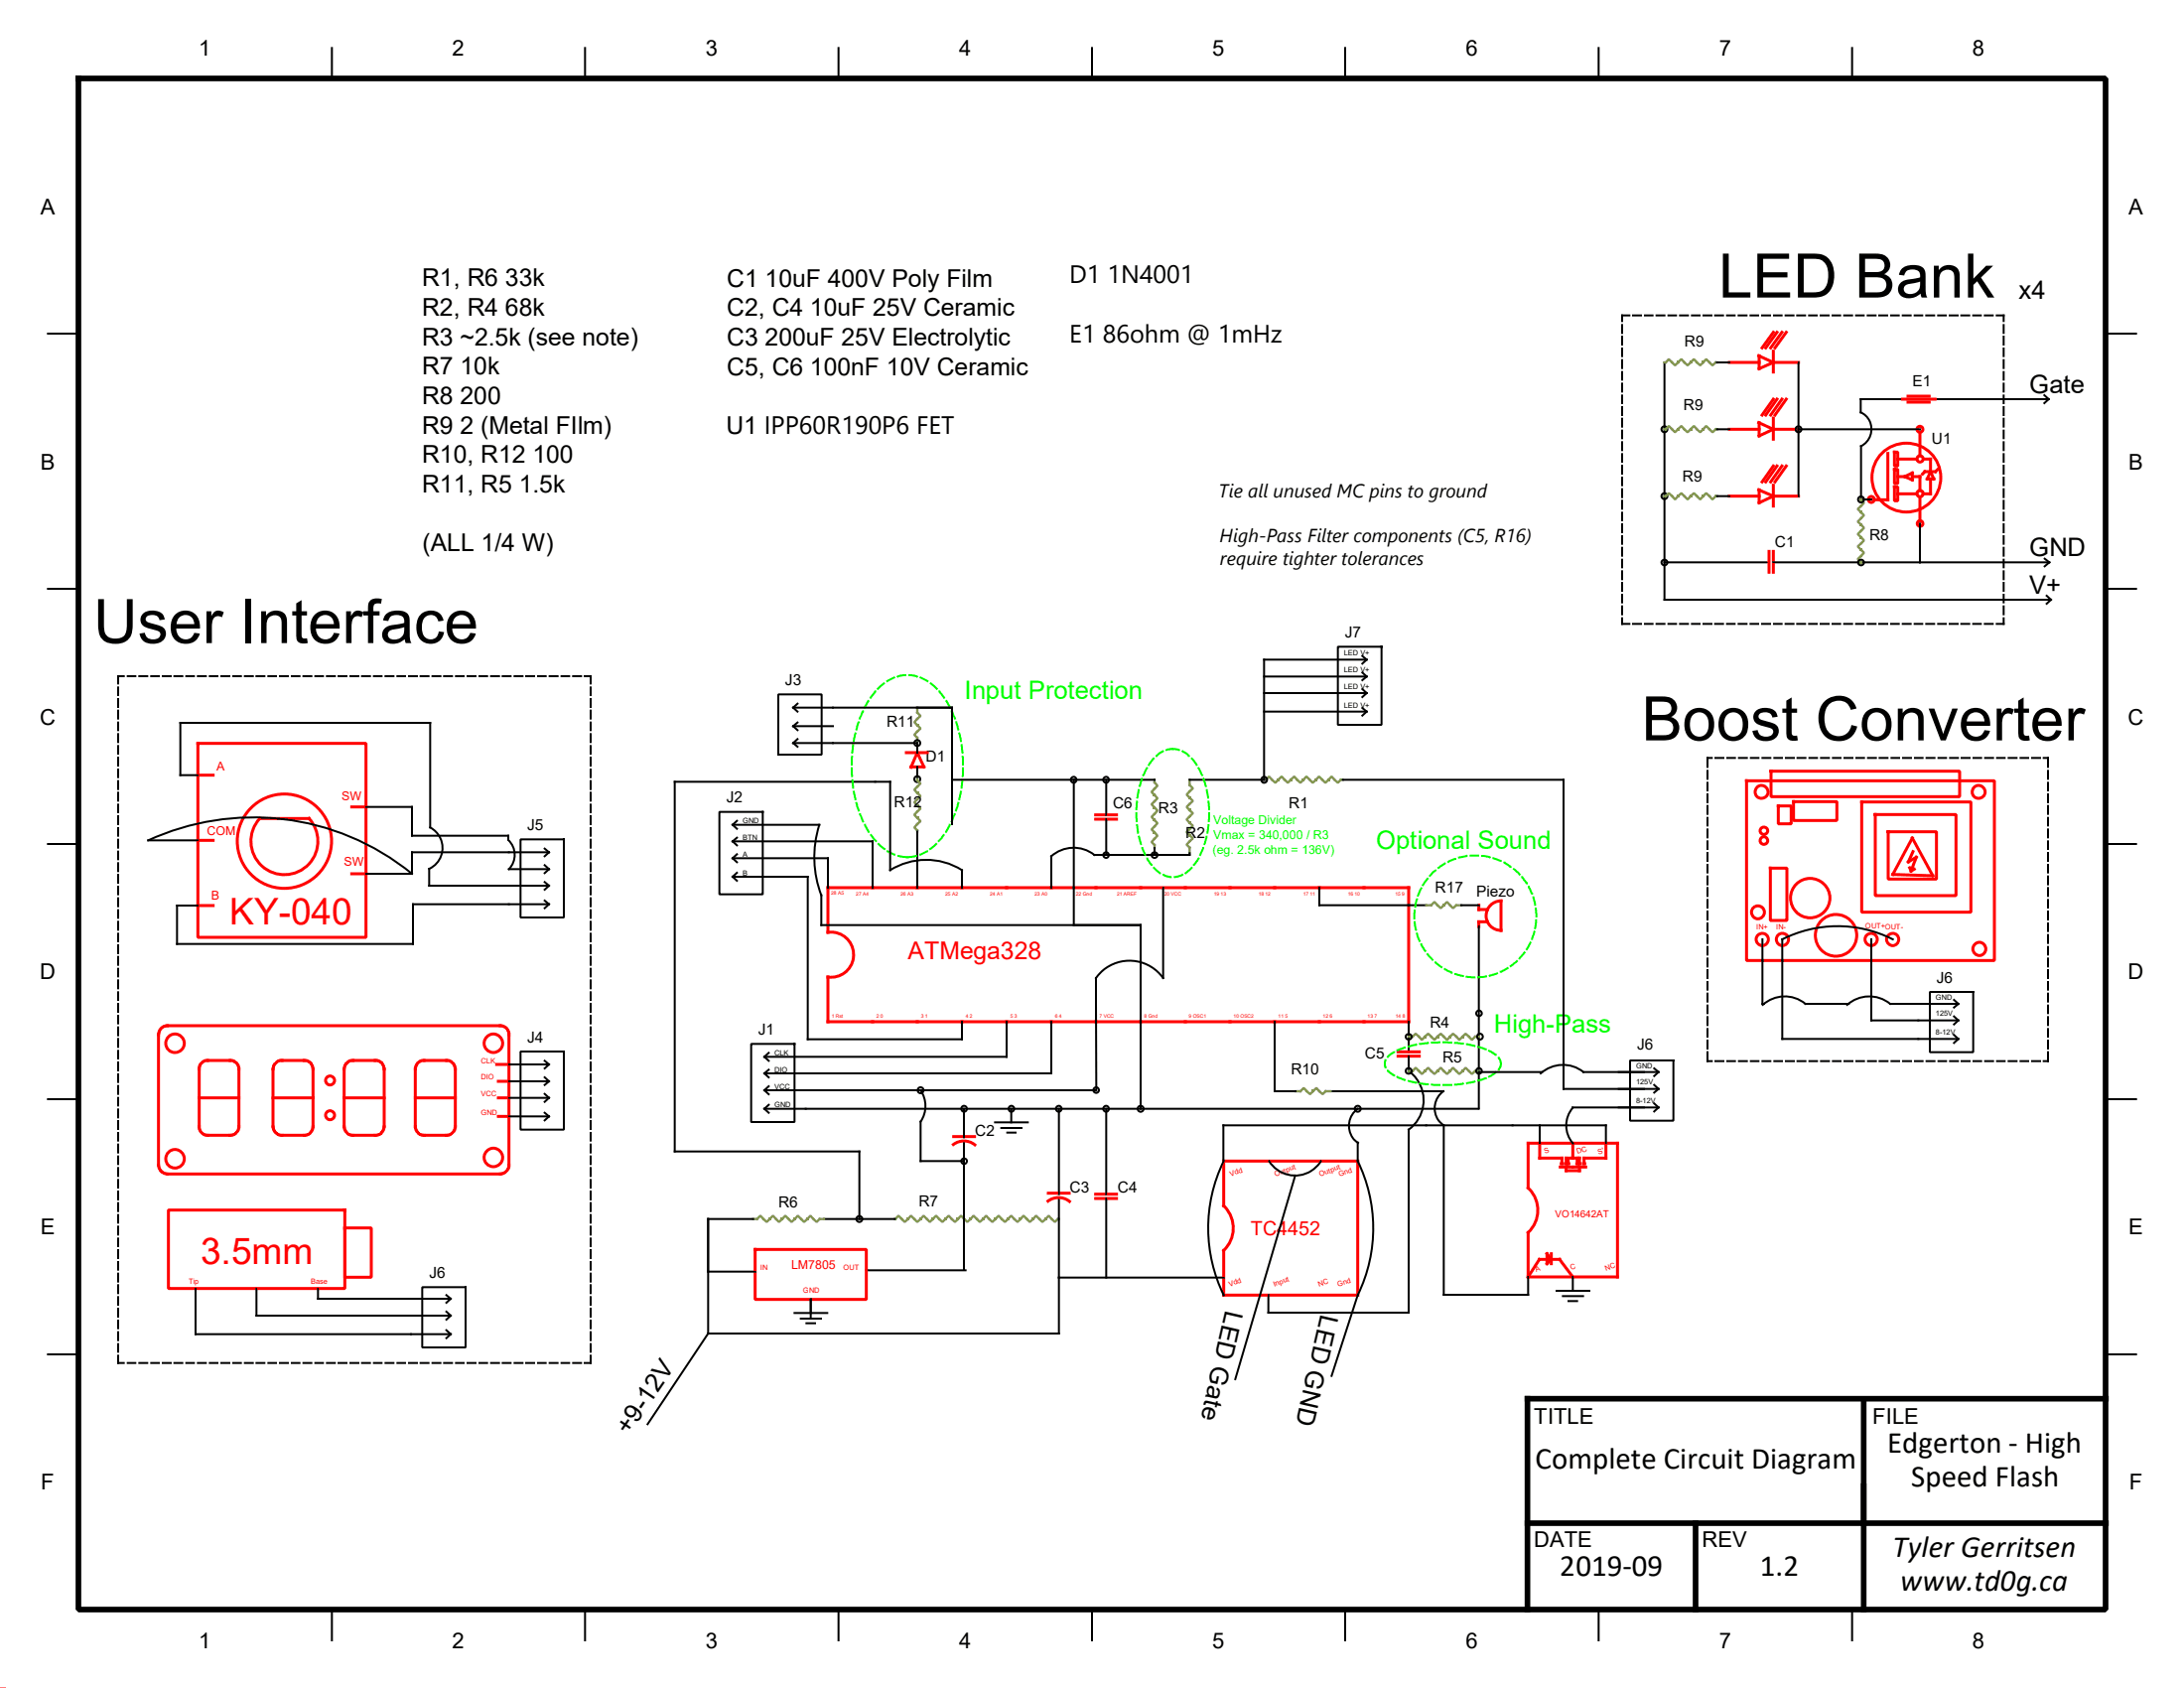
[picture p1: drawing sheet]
<svg xmlns="http://www.w3.org/2000/svg" width="279mm" height="216mm" viewBox="0 0 279 216" stroke-linecap="round" stroke-linejoin="round" font-family="sans-serif">
<g fill="none" stroke="#f00" stroke-width=".38">
<path d="M221.2 54.9h3.8M221.2 46.4h3.8M225 54.1l1.9 .8M225 45.5l1.9 .9M225 45.5v1.7l1.9-.8M225 54.1v1.7l1.9-.9M226.9 44.9v2.7M226.9 53.5v2.7M226.9 59.6l-1.5 2M226.9 54.9h3.2M226.9 51.1l-1.5 2M226.9 46.4h3.2"/>
<path d="M226.9 42.5l-1.5 2M227.3 59.6l-1.4 2M227.3 51.1l-1.4 2M227.3 42.5l-1.4 2M228 59.6l-1.5 2M228 51.1l-1.5 2M228 42.5l-1.5 2M228.5 59.6l-1.4 2M228.5 51.1l-1.4 2M228.5 42.5l-1.4 2M241.5 58v5.9h-1.7M242.4 57.8h.4v1.8h-.4z"/>
<path d="M242.8 58.7h2.4M245.6 55.2v3.1M246 58.7h1v1.6M221.2 63.5h3.8M225 62.7l1.9 .8M225 62.7v1.6l1.9-.8M226.3 70.5v2.7M226.9 62.1v2.6M226.9 70.5v2.7M226.9 63.5h3.2M242.4 60h.4v1.8h-.4zM242.4 62.3h.4v1.8h-.4z"/>
<path d="M242.8 61h.9M242.8 63.2h2.4M243.7 61l.9-.5v.9zM244.6 61h1v1.7M245.6 63.5v3.1M247 61.3v1.9h-1M247 60.3l.4 1h-.9zM247.9 60l-.3 .3h-1.3l-.3 .3M25.3 95.1h21.5v24.8h-21.5zM25.3 99.1h2M25.3 107.5h2M25.3 115.8h2"/>
<path d="M33.2 104.7h6.3a4.3 4.3 0 0 1-.1 6 4.3 4.3 0 0 1-6 0 4.3 4.3 0 0 1-.2-6zM45 103.2h1.8M45 111.8h1.8M105.9 113.5h74.3v17.2h-74.3v-5.7a2.89 2.89 0 0 0 3.3-2.9 2.89 2.89 0 0 0-3.3-2.8zM20.5 131.7l.4-.4 .3-.1h43l.4 .2a.8 .8 0 0 1 .5 .6v17.3l-.2 .3a.87 .87 0 0 1-.6 .5l-43 .1-.3-.1-.5-.4-.2-.6v-16.9zM25.7 136l.6-.4h3.4l.4 .2 .4 .5 .1 .3v7.7l-.3 .5-.4 .3-.2 .1h-3.4l-.4-.2-.4-.5v-8zM35.2 136l.6-.4h3.4l.6 .4 .2 .6v7.6v.3l-.3 .4-.5 .3h-3.4l-.2-.1a1.22 1.22 0 0 1-.6-.7l-.1-7.7 .1-.4zM44.3 136l.6-.4h3.4l.5 .3 .3 .4v.4v7.5l-.2 .6-.4 .3-.2 .1h-3.4l-.5-.3-.3-.4-.1-.3v-7.5zM53.4 136l.6-.4h3.4l.3 .2 .4 .3 .2 .6v7.4l-.1 .3a1.21 1.21 0 0 1-.8 .8h-3.4l-.5-.3-.3-.4-.1-.3v-7.6zM63.5 136.1h1.6M63.8 138.3h1.3M25.5 140.4h5.1"/>
<path d="M34.9 140.4h5.1M44 140.4h5.1M53.1 140.4h5.2M63.8 140.4h1.3M63.8 142.8h1.3M156.5 148.5h17.2v17.2h-17.2v-5.8a4 4 0 0 0 0-5.7z"/>
<circle cx="245.6" cy="54.9" r=".38"/>
<circle cx="245.6" cy="58.7" r=".41"/>
<circle cx="239.4" cy="63.9" r=".38"/>
<circle cx="243.9" cy="61.1" r="4.4"/>
<circle cx="245.6" cy="63.1" r=".41"/>
<circle cx="245.6" cy="67" r=".36"/>
<circle cx="36.4" cy="107.6" r="6"/>
<circle cx="22.4" cy="133.4" r="1.19"/>
<circle cx="42.2" cy="138.2" r=".57"/>
<circle cx="63.1" cy="133.4" r="1.18"/>
<circle cx="22.4" cy="148.2" r="1.19"/>
<circle cx="42.2" cy="142.6" r=".57"/>
<circle cx="63.1" cy="148" r="1.18"/>
</g>
<g fill="none" stroke="#000" stroke-width=".25">
<path d="M207.5 41.6v1M207.5 43.1v1M207.5 44.6v1M207.5 46.1v1M207.5 47.6v1M207.5 49.1v1M207.5 50.6v1M207.5 52.1v1M207.5 53.6v1M207.5 55.1v.9M207.5 56.6v1M207.5 58.1v1"/>
<path d="M207.5 59.6v1M208.4 40.3h-.9v.8M208.9 40.3h1M210.4 40.3h1M211.9 40.3h1M212.9 46.4v30.3h49.5M213.4 40.3h1M214.9 40.3h1M216.5 40.3h.9M217.9 40.3h1M219.4 40.3h1M220.9 40.3h1"/>
<path d="M222.4 40.3h1M223.9 40.3h1M225.4 40.3h1M226.9 40.3h1M228.4 40.3h1M229.9 40.3h1M230.1 46.4v17.1M230.1 54.9h15.5M231.4 40.3h1M232.9 40.3h1M234.4 40.3h1M235.9 40.3h1"/>
<path d="M237.4 40.3h1M238.9 40.3h1M240.4 40.3h1M241.9 40.3h1M243.4 40.3h1M244.9 40.3h1M246.4 40.3h1M247.9 40.3h1M249.4 40.3h1M250.9 40.3h1M252.4 40.3h1M253.9 40.3h1"/>
<path d="M255.4 40.3h.9v.8M256.3 41.6v1M256.3 43.1v1M256.3 44.6v1M256.3 46.1v1M256.3 47.6v1M256.3 49.1v1M256.3 50.6v1M256.3 52.1v1M256.3 53.6v1M256.3 55.1v.9M256.3 56.6v1"/>
<path d="M256.3 58.1v1M256.3 59.6v1M262.1 51.1h-24.1v1.6a2.39 2.39 0 0 1 1.4 2.2 2.39 2.39 0 0 1-1.3 2.2v6.8h1.3M207.5 61.1v1M207.5 62.6v1M207.5 64.1v1M207.5 65.6v.9M207.5 67.1v1M207.5 68.6v1M207.5 70.1v1M207.5 71.6v1M207.5 73.1v1"/>
<path d="M207.5 74.5v1.1M207.5 76.1v.9M207.5 77.6v1M207.5 79.1v.7h.9M208.9 79.8h1M210.4 79.8h1M211.9 79.8h1M212.9 71.9h13.4M213.4 79.8h1M214.9 79.8h1M216.5 79.8h.9M217.9 79.8h1"/>
<path d="M219.4 79.8h1M220.9 79.8h1M222.4 79.8h1M223.9 79.8h1M225.4 79.8h1M226.9 71.9h35.3M226.9 79.8h1M228.4 79.8h1M229.9 79.8h1M231.4 79.8h1M232.9 79.8h1M234.4 79.8h1"/>
<path d="M235.9 79.8h1M237.4 79.8h1M238.9 79.8h1M240.4 79.8h1M241.9 79.8h1M243.4 79.8h1M244.9 79.8h1M245.6 67v4.9M246.4 79.8h1M247.9 79.8h1M249.4 79.8h1M250.9 79.8h1"/>
<path d="M252.4 79.8h1M253.9 79.8h1M256.3 79.1v.7h-.9M256.3 61.1v1M256.3 62.6v1M256.3 64.1v1M256.3 65.6v.9M256.3 67.1v1M256.3 68.6v1M256.3 70.1v1M256.3 71.6v1M256.3 73.1v1"/>
<path d="M256.3 74.5v1.1M256.3 76.1v.9M256.3 77.6v1M55 92.5h-31.9v6.6h2.2M19 107.5h6.3M25.3 115.8h-2.7v4.9M46.8 103.2h5.9M46.8 111.8h5.9M105.1 118.3h40.8v23.5M105.9 109.8v3.7M111.6 107.6v5.9M134.5 109.5v4"/>
<path d="M137.4 113.5v4.8M148.8 113.5v11.6M123.1 130.7v2.2M128.8 130.7v4.5h-31M134.5 130.7v6.6h-36.7M140.2 127.8l.1 11.7M140.2 125.1v5.6M103.1 141.8h86M110.8 162.5h12.7"/>
<circle cx="212.9" cy="54.9" r=".38"/>
<circle cx="230.1" cy="54.9" r=".38"/>
<circle cx="212.9" cy="63.5" r=".38"/>
<circle cx="212.9" cy="71.9" r=".37"/>
</g>
<path d="M161.7 99.7h.3l.3-.4 .9 .8 .3-.4" fill="none" stroke="#83954a" stroke-width=".3"/>
<path d="M163.4 99.6h.3v.3h-.3z" fill-rule="evenodd" fill="#83954a"/>
<path d="M163.5 99.7l.5-.4 .8 .8 .3-.4" fill="none" stroke="#83954a" stroke-width=".3"/>
<path d="M165 99.6h.3v.3h-.3z" fill-rule="evenodd" fill="#83954a"/>
<path d="M165.1 99.7l.5-.4 .8 .8 .4-.4" fill="none" stroke="#83954a" stroke-width=".3"/>
<path d="M166.6 99.6h.3v.3h-.3z" fill-rule="evenodd" fill="#83954a"/>
<path d="M166.8 99.7l.3-.4 .8 .8 .5-.4" fill="none" stroke="#83954a" stroke-width=".3"/>
<path d="M168.2 99.6h.3v.3h-.3z" fill-rule="evenodd" fill="#83954a"/>
<path d="M168.4 99.7l.3-.4 .8 .8 .5-.4" fill="none" stroke="#83954a" stroke-width=".3"/>
<path d="M169.8 99.6h.3v.3h-.3z" fill-rule="evenodd" fill="#83954a"/>
<path d="M170 99.7l.3-.4 .9 .8 .3-.4h.3M147.7 106.5l.4 .4-.8 .8 .4 .4v.4" fill="none" stroke="#83954a" stroke-width=".3"/>
<path d="M147.5 106.3h.3v.3h-.3z" fill-rule="evenodd" fill="#83954a"/>
<path d="M147.7 104.9l.4 .4-.8 .8 .4 .4" fill="none" stroke="#83954a" stroke-width=".3"/>
<path d="M147.5 104.7h.3v.3h-.3z" fill-rule="evenodd" fill="#83954a"/>
<path d="M147.7 103.3l.4 .4-.8 .8 .4 .4" fill="none" stroke="#83954a" stroke-width=".3"/>
<path d="M147.5 103.1h.3v.3h-.3z" fill-rule="evenodd" fill="#83954a"/>
<path d="M147.7 101.7l.4 .4-.8 .8 .4 .4" fill="none" stroke="#83954a" stroke-width=".3"/>
<path d="M147.5 101.6h.3v.3h-.3z" fill-rule="evenodd" fill="#83954a"/>
<path d="M147.7 99.7v.4l.4 .4-.8 .8 .4 .4M152.2 106.8l.4 .4-.8 .8 .4 .4v.7" fill="none" stroke="#83954a" stroke-width=".3"/>
<path d="M147.7 108.5v.8" fill="none" stroke="#000" stroke-width=".25"/>
<path d="M152.1 106.7h.3v.3h-.3z" fill-rule="evenodd" fill="#83954a"/>
<path d="M152.2 105.2l.4 .4-.8 .8 .4 .4" fill="none" stroke="#83954a" stroke-width=".3"/>
<path d="M152.1 105.1h.3v.3h-.3z" fill-rule="evenodd" fill="#83954a"/>
<path d="M152.2 103.6l.4 .4-.8 .8 .4 .4" fill="none" stroke="#83954a" stroke-width=".3"/>
<path d="M152.1 103.5h.3v.3h-.3z" fill-rule="evenodd" fill="#83954a"/>
<path d="M152.2 102l.4 .4-.8 .8 .4 .4" fill="none" stroke="#83954a" stroke-width=".3"/>
<path d="M152.1 101.9h.3v.3h-.3z" fill-rule="evenodd" fill="#83954a"/>
<path d="M152.2 99.7v.7l.4 .4-.8 .8 .4 .4M114.5 155.9l.4-.4 .8 .8 .5-.4" fill="none" stroke="#83954a" stroke-width=".3"/>
<path d="M116 155.7h.3v.3h-.3z" fill-rule="evenodd" fill="#83954a"/>
<path d="M116.2 155.9l.3-.4 .8 .8 .5-.4" fill="none" stroke="#83954a" stroke-width=".3"/>
<path d="M117.6 155.7h.3v.3h-.3z" fill-rule="evenodd" fill="#83954a"/>
<path d="M117.8 155.9l.4-.4 .8 .8 .3-.4" fill="none" stroke="#83954a" stroke-width=".3"/>
<path d="M119.2 155.7h.3v.3h-.3z" fill-rule="evenodd" fill="#83954a"/>
<path d="M119.3 155.9l.5-.4 .8 .8 .3-.4" fill="none" stroke="#83954a" stroke-width=".3"/>
<path d="M120.8 155.7h.3v.3h-.3z" fill-rule="evenodd" fill="#83954a"/>
<path d="M120.9 155.9l.5-.4 .8 .8 .4-.4" fill="none" stroke="#83954a" stroke-width=".3"/>
<path d="M122.4 155.7h.3v.3h-.3z" fill-rule="evenodd" fill="#83954a"/>
<path d="M122.6 155.9l.3-.4 .8 .8 .5-.4" fill="none" stroke="#83954a" stroke-width=".3"/>
<path d="M124 155.7h.3v.3h-.3z" fill-rule="evenodd" fill="#83954a"/>
<path d="M124.2 155.9l.3-.4 .8 .8 .5-.4" fill="none" stroke="#83954a" stroke-width=".3"/>
<path d="M125.6 155.7h.3v.3h-.3z" fill-rule="evenodd" fill="#83954a"/>
<path d="M125.8 155.9l.4-.4 .8 .8 .3-.4" fill="none" stroke="#83954a" stroke-width=".3"/>
<path d="M127.2 155.7h.3v.3h-.3z" fill-rule="evenodd" fill="#83954a"/>
<path d="M127.3 155.9l.5-.4 .8 .8 .3-.4" fill="none" stroke="#83954a" stroke-width=".3"/>
<path d="M128.8 155.7h.3v.3h-.3z" fill-rule="evenodd" fill="#83954a"/>
<path d="M128.9 155.9l.5-.4 .8 .8 .4-.4" fill="none" stroke="#83954a" stroke-width=".3"/>
<path d="M130.4 155.7h.3v.3h-.3z" fill-rule="evenodd" fill="#83954a"/>
<path d="M130.6 155.9l.3-.4 .8 .8 .5-.4" fill="none" stroke="#83954a" stroke-width=".3"/>
<path d="M132 155.7h.3v.3h-.3z" fill-rule="evenodd" fill="#83954a"/>
<path d="M132.2 155.9l.3-.4 .8 .8 .5-.4" fill="none" stroke="#83954a" stroke-width=".3"/>
<path d="M133.6 155.7h.3v.3h-.3z" fill-rule="evenodd" fill="#83954a"/>
<path d="M96.4 155.9h.5l.4-.4 .8 .8 .4-.4M133.8 155.9l.4-.4 .8 .8 .3-.4h.2" fill="none" stroke="#83954a" stroke-width=".3"/>
<path d="M105.4 155.9h9.1" fill="none" stroke="#000" stroke-width=".25"/>
<path d="M98.3 155.7h.3v.3h-.3z" fill-rule="evenodd" fill="#83954a"/>
<path d="M98.5 155.9l.4-.4 .8 .8 .4-.4" fill="none" stroke="#83954a" stroke-width=".3"/>
<path d="M99.9 155.7h.3v.3h-.3z" fill-rule="evenodd" fill="#83954a"/>
<path d="M100.1 155.9l.4-.4 .8 .8 .4-.4" fill="none" stroke="#83954a" stroke-width=".3"/>
<path d="M101.5 155.7h.3v.3h-.3z" fill-rule="evenodd" fill="#83954a"/>
<path d="M101.7 155.9l.4-.4 .8 .8 .4-.4" fill="none" stroke="#83954a" stroke-width=".3"/>
<path d="M103.1 155.7h.3v.3h-.3z" fill-rule="evenodd" fill="#83954a"/>
<path d="M238.1 63.9l.4 .4-.8 .8 .4 .4M103.3 155.9l.4-.4 .8 .8 .4-.4h.5" fill="none" stroke="#83954a" stroke-width=".3"/>
<path d="M96.6 159.8h14.2v6.4h-14.2zM122 146.4a2.23 2.23 0 0 1 2.7 0M122 145.4h2.7M134.1 153.6a2.23 2.23 0 0 1 2.7 .1M134.1 152.6h2.7M140.2 152.7h2.6M140.2 153.3h2.6" fill="none" stroke="#f00" stroke-width=".38"/>
<g fill="none" stroke="#000" stroke-width=".25">
<path d="M55 92.5v13.3M112 100h-25.7v47.3M147.7 99.7h-10.3v13.8M152.2 99.7h9.5M171.8 99.7h28.2M19 107.5a32.2 32.2 0 0 1 33.7 4.3M103.3 112.1v20.8h19.8M113.9 111.3a8.7 8.7 0 0 1 9.2 0M140 109.3h7.7M22.6 120.7h30.2M97.8 139.4h42.4M117.8 139.4a3.6 3.6 0 0 1 0 4.1v5h5.5v-2.5"/>
<path d="M140.2 125.1a5.3 5.3 0 0 1 8.6 0M163.1 130.7v8.9M180.2 137a4.6 4.6 0 0 1 0 7.5v23.4M96.4 155.9h-5.8v14.7l-7.8 11.6M97.8 141.8h5.3M123.3 141.8v3.7M135.5 153.3v10.1h21M135.5 141.8v10.9M141.5 141.8v10.9M141.5 153.3v10.1M156.5 148.5a19.5 19.5 0 0 0 0 17.2M162.3 148.5a3.9 3.9 0 0 0 6.7 0"/>
<path d="M165.7 150.4l-7.7 26M173.7 148.5a19.5 19.5 0 0 1 0 17.2l-3.4 10.3M173.7 141.8a2.65 2.65 0 0 0 0 4.4M182.5 143.9h-26v4.5M90.6 162.6h6M103.7 166.2v2.2M162.3 165.7v2.2"/>
</g>
<path d="M237.9 65.4h.3v.3h-.3z" fill-rule="evenodd" fill="#83954a"/>
<path d="M238.1 65.5l.4 .4-.8 .8 .4 .4" fill="none" stroke="#83954a" stroke-width=".3"/>
<path d="M237.9 67h.3v.3h-.3z" fill-rule="evenodd" fill="#83954a"/>
<path d="M238.1 67.1l.4 .4-.8 .8 .4 .4" fill="none" stroke="#83954a" stroke-width=".3"/>
<path d="M237.9 68.6h.3v.3h-.3z" fill-rule="evenodd" fill="#83954a"/>
<path d="M238.1 68.7l.4 .4-.8 .8 .4 .4" fill="none" stroke="#83954a" stroke-width=".3"/>
<path d="M237.9 70.1h.3v.3h-.3z" fill-rule="evenodd" fill="#83954a"/>
<path d="M238.1 70.3l.4 .4-.8 .8 .4 .4" fill="none" stroke="#83954a" stroke-width=".3"/>
<path d="M237.9 71.8h.3v.3h-.3z" fill-rule="evenodd" fill="#83954a"/>
<g fill="none" stroke="#000" stroke-width=".25">
<path d="M173.7 146.1v2.4"/>
<circle cx="238.1" cy="63.9" r=".38"/>
<circle cx="238.1" cy="71.9" r=".37"/>
<circle cx="137.3" cy="99.7" r=".37"/>
<circle cx="147.7" cy="109.4" r=".37"/>
<circle cx="117.8" cy="139.4" r=".38"/>
<circle cx="140.2" cy="139.4" r=".36"/>
<circle cx="109.9" cy="155.9" r=".38"/>
<circle cx="123.3" cy="141.8" r=".37"/>
<circle cx="123.3" cy="148.5" r=".36"/>
<circle cx="129.4" cy="141.8" r=".37"/>
<circle cx="135.4" cy="141.8" r=".37"/>
<circle cx="141.5" cy="141.8" r=".37"/>
<circle cx="145.9" cy="141.8" r=".38"/>
<circle cx="173.7" cy="141.8" r=".38"/>
</g>
<path d="M217.9 46.4l.4-.5 .8 .8 .4-.3h.2" fill="none" stroke="#83954a" stroke-width=".3"/>
<path d="M217.8 46.2h.3v.3h-.3z" fill-rule="evenodd" fill="#83954a"/>
<path d="M216.3 46.4l.4-.5 .8 .8 .4-.3" fill="none" stroke="#83954a" stroke-width=".3"/>
<path d="M216.2 46.2h.3v.3h-.3z" fill-rule="evenodd" fill="#83954a"/>
<path d="M214.7 46.4l.4-.5 .8 .8 .4-.3" fill="none" stroke="#83954a" stroke-width=".3"/>
<path d="M214.5 46.2h.3v.3h-.3z" fill-rule="evenodd" fill="#83954a"/>
<path d="M212.9 46.4h.2l.4-.5 .8 .8 .4-.3M217.9 54.9l.4-.4 .8 .8 .4-.4h.2" fill="none" stroke="#83954a" stroke-width=".3"/>
<path d="M219.7 46.4h1.5" fill="none" stroke="#000" stroke-width=".25"/>
<path d="M217.8 54.7h.3v.3h-.3z" fill-rule="evenodd" fill="#83954a"/>
<path d="M216.3 54.9l.4-.4 .8 .8 .4-.4" fill="none" stroke="#83954a" stroke-width=".3"/>
<path d="M216.2 54.7h.3v.3h-.3z" fill-rule="evenodd" fill="#83954a"/>
<path d="M214.7 54.9l.4-.4 .8 .8 .4-.4" fill="none" stroke="#83954a" stroke-width=".3"/>
<path d="M214.5 54.7h.3v.3h-.3z" fill-rule="evenodd" fill="#83954a"/>
<path d="M212.9 54.9h.2l.4-.4 .8 .8 .4-.4M217.9 63.5l.4-.4 .8 .8 .4-.4h.2" fill="none" stroke="#83954a" stroke-width=".3"/>
<path d="M219.7 54.9h1.5" fill="none" stroke="#000" stroke-width=".25"/>
<path d="M217.8 63.3h.3v.3h-.3z" fill-rule="evenodd" fill="#83954a"/>
<path d="M216.3 63.5l.4-.4 .8 .8 .4-.4" fill="none" stroke="#83954a" stroke-width=".3"/>
<path d="M216.2 63.3h.3v.3h-.3z" fill-rule="evenodd" fill="#83954a"/>
<path d="M214.7 63.5l.4-.4 .8 .8 .4-.4" fill="none" stroke="#83954a" stroke-width=".3"/>
<path d="M214.5 63.3h.3v.3h-.3z" fill-rule="evenodd" fill="#83954a"/>
<path d="M212.9 63.5h.2l.4-.4 .8 .8 .4-.4M117.3 90.5v.6l.5 .5-.8 .8 .3 .4" fill="none" stroke="#83954a" stroke-width=".3"/>
<g fill="none" stroke="#000" stroke-width=".25">
<path d="M219.7 63.5h1.5M200 99.7v25.4M218.4 98.6v1M219 96.9h-.6v1.2M219.5 96.9h1M221 96.9h1M222.5 96.9h1M224 96.9h1M225.5 96.9h1M227 96.9h1M228.5 96.9h1M230 96.9h1"/>
<path d="M231.5 96.9h1M233 96.9h1M234.5 96.9h1M236 96.9h1M237.5 96.9h1M239 96.9h1M240.5 96.9h1M242 96.9h1M243.5 96.9h1M245 96.9h1M246.5 96.9h1M248 96.9h1"/>
<path d="M249.5 96.9h1M251 96.9h1M252.5 96.9h.9M254 96.9h1M255.5 96.9h1M257 96.9h1M258.5 96.9h1M260 96.9h1M261.5 96.9h.5v1.2M262 98.6v1M218.4 100.1v1M218.4 101.6v1"/>
<path d="M218.4 103.1v1M218.4 104.6v1M218.4 106.1v1M218.4 107.6v1M218.4 109.1v1M218.4 110.6v1M218.4 112.1v1M218.4 113.6v1M218.4 115.1v1M218.4 116.6v1M218.4 118.1v1M218.4 119.6v1"/>
<path d="M262 100.1v1M262 101.6v1M262 103.1v1M262 104.6v1M262 106.1v1M262 107.6v1M262 109.1v1M262 110.6v1M262 112.1v1M262 113.6v1M262 115.1v1M262 116.6v1"/>
<path d="M262 118.1v1M262 119.6v1M170 139.6h14.7a2.65 2.65 0 0 0 0 4.3v21.7M180.2 130.7v3.8M218.4 121.1v1M218.4 122.6v1M218.4 124.1v1M218.4 125.6v1M218.4 127.1v1M218.4 128.6v1M218.4 130.1v1M218.4 131.6v1"/>
<path d="M218.4 133.1v1M218.4 134.6v1.1h.6M219.5 135.7h1M221 135.7h1M222.5 135.7h1M224 135.7h1M225.5 120.1v2.8M225.5 135.7h1M227 135.7h1M228.5 135.7h1M230 135.7h1M231.5 135.7h1"/>
<path d="M233 135.7h1M234.5 135.7h1M236 135.7h1M237.5 135.7h1M239 135.7h1M239.4 120.1v2.8M240.5 135.7h1M242 135.7h1M242.1 120.1a15.7 15.7 0 0 0-14.1 0v2.8M243.5 135.7h1M245 135.7h1M246.5 135.7h1"/>
<path d="M248 135.7h1M249.5 135.7h1M251 135.7h1M252.5 135.7h.9M254 135.7h1M255.5 135.7h1M257 135.7h1M258.5 135.7h1M260 135.7h1M262 134.6v1.1h-.5M262 121.1v1M262 122.6v1"/>
<path d="M262 124.1v1M262 125.6v1M262 127.1v1M262 128.6v1M262 130.1v1M262 131.6v1M262 133.1v1"/>
<circle cx="117.3" cy="99.7" r=".38"/>
</g>
<g fill="none" stroke="#f00" stroke-width=".38">
<path d="M243.4 51.1h4.2M244.1 51.4h2.7M244.1 50.7h2.7M223.4 99.9h31.7v23h-31.7zM226.6 98.6h24.1v3.3h-24.1zM226.5 111h2.1v6.7h-2.1zM227.5 103.1h1.7v2.3h-1.7zM229.4 102.5h5.6v2.4h-5.6zM238.2 102.6h13.9v14.1h-13.9zM239.9 104.2h10.3v10.4h-10.3zM241.6 106.4h6.1v6h-6.1zM244.3 111l.2 .4 .4-.2"/>
<path d="M244.6 107.2l2.7 4.8-5.2-.2zM244.7 108.9l-.6 1.3 1.1-.6-.7 1.8"/>
<circle cx="224.9" cy="116.7" r=".83"/>
<circle cx="225.4" cy="101.3" r=".83"/>
<circle cx="225.7" cy="107.5" r=".49"/>
<circle cx="225.7" cy="106.3" r=".48"/>
<circle cx="231.6" cy="114.9" r="2.52"/>
<circle cx="234.9" cy="119.6" r="2.66"/>
<circle cx="253.1" cy="101.3" r=".83"/>
<circle cx="225.4" cy="120.2" r=".78"/>
<circle cx="228" cy="120.2" r=".78"/>
<circle cx="239.4" cy="120.2" r=".78"/>
<circle cx="242.1" cy="120.2" r=".77"/>
<circle cx="253.2" cy="121.4" r=".83"/>
</g>
<path d="M117.2 92.6h.3v.3h-.3z" fill-rule="evenodd" fill="#83954a"/>
<path d="M117.3 92.8l.5 .4-.8 .8 .3 .4v.6M182.5 115.8h.6l.4-.4 .8 .8 .4-.4" fill="none" stroke="#83954a" stroke-width=".3"/>
<path d="M189.2 115.8v.5h1.1M190.3 117.9h-1.1v.6M190.7 115.8l.8-.5 .5-.1v3.8a1.88 1.88 0 0 1-1.7-1.2 1.88 1.88 0 0 1 .4-2z" fill="none" stroke="#f00" stroke-width=".38"/>
<path d="M168.8 113.5v2.3h13.7" fill="none" stroke="#000" stroke-width=".25"/>
<path d="M184.6 115.6h.3v.3h-.3z" fill-rule="evenodd" fill="#83954a"/>
<path d="M184.7 115.8l.4-.4 .8 .8 .4-.4h.6M180.2 137h.5l.4-.4 .8 .8 .4-.4" fill="none" stroke="#83954a" stroke-width=".3"/>
<g fill="none" stroke="#000" stroke-width=".25">
<path d="M186.9 115.8h2.3M189.2 118.5v23.3M180.2 135.1v1.9M135.5 163.4v7.2h-44.9M162.3 167.9h17.9"/>
<circle cx="189.2" cy="129.6" r=".36"/>
</g>
<g fill="none" stroke="#0f0" stroke-width=".25">
<path d="M181 116.5l-.1 1M181 117.9l.1 1M181.3 115l-.2 1M181.3 119.4l.3 1M181.8 113.6l-.4 1M182.6 112.4l-.6 .8M183.6 111.3l-.7 .7M184.8 110.4l-.8 .6M186.2 109.9l-.9 .3M187.6 109.5l-1 .2M188.1 109.4h1M189.6 109.5l1 .1"/>
<path d="M191.1 109.8l.9 .3M192.4 110.3l.9 .6M193.7 111.2l.7 .6M194.7 112.2l.6 .8M195.6 113.4l.4 .9M196.2 114.8l.2 .9M196.3 119.2l-.3 .9M196.5 116.2l.1 1M196.5 117.7l-.1 1M181.8 120.8l.5 .8M182.6 122l.7 .8M183.6 123.1l.8 .6"/>
<path d="M184.8 124l.9 .4M186.2 124.6l1 .2M187.6 124.9l1 .1M190.1 124.9l-1 .1M191.5 124.5l-.9 .3M192.9 123.8l-.9 .5M194.1 122.9l-.8 .7M195 121.8l-.6 .8M195.8 120.6l-.5 .8"/>
</g>
<path d="M178.9 134.5h2.7M178.9 135.1h2.7" fill="none" stroke="#f00" stroke-width=".38"/>
<path d="M182.2 136.8h.3v.3h-.3z" fill-rule="evenodd" fill="#83954a"/>
<path d="M182.3 137l.4-.4 .8 .8 .4-.4" fill="none" stroke="#83954a" stroke-width=".3"/>
<path d="M183.8 136.8h.3v.3h-.3z" fill-rule="evenodd" fill="#83954a"/>
<path d="M183.9 137l.4-.4 .8 .8 .4-.4" fill="none" stroke="#83954a" stroke-width=".3"/>
<path d="M185.4 136.8h.3v.3h-.3z" fill-rule="evenodd" fill="#83954a"/>
<path d="M185.5 137l.4-.4 .8 .8 .4-.4" fill="none" stroke="#83954a" stroke-width=".3"/>
<path d="M186.9 136.8h.3v.3h-.3z" fill-rule="evenodd" fill="#83954a"/>
<path d="M117.3 99.7v.1l.5 .4-.8 .8 .3 .4M187.1 137l.4-.4 .8 .8 .4-.4h.5" fill="none" stroke="#83954a" stroke-width=".3"/>
<g fill="none" stroke="#000" stroke-width=".25">
<path d="M117.3 98.1v1.6"/>
<circle cx="180.2" cy="137" r=".37"/>
<circle cx="189.2" cy="137" r=".36"/>
</g>
<path d="M116 96.3h2.6M116.5 98.1h1.7l-.9-1.8-.8 1.8" fill="none" stroke="#f00" stroke-width=".38"/>
<path d="M117.2 101.3h.3v.3h-.3z" fill-rule="evenodd" fill="#83954a"/>
<path d="M117.3 101.4l.5 .4-.8 .8 .3 .4" fill="none" stroke="#83954a" stroke-width=".3"/>
<path d="M117.2 102.9h.3v.3h-.3z" fill-rule="evenodd" fill="#83954a"/>
<path d="M117.3 103l.5 .4-.8 .8 .3 .4" fill="none" stroke="#83954a" stroke-width=".3"/>
<path d="M117.2 104.5h.3v.3h-.3z" fill-rule="evenodd" fill="#83954a"/>
<path d="M117.3 104.6l.5 .4-.8 .8 .3 .4v.2M180.2 132.6h.5l.4-.4 .8 .8 .4-.4" fill="none" stroke="#83954a" stroke-width=".3"/>
<g fill="none" stroke="#000" stroke-width=".25">
<path d="M112 100h1.9v11.3M117.3 106.4v7.1M123.1 111.3v2.2M140 109.3a4.3 4.3 0 0 0-5.5 .2M152.2 109.1v.2h-4.5"/>
<circle cx="117.3" cy="95" r=".38"/>
</g>
<g fill="none" stroke="#0f0" stroke-width=".25">
<path d="M109 98.3v1M109 96.8v1M109.1 99.8v1M109.1 95.3l-.1 1M109.4 93.8l-.2 1M109.9 92.4l-.3 .9M110.4 91l-.4 .9M111.1 89.7l-.5 .8M112 88.4l-.6 .8M113.1 87.4l-.8 .7M114.4 86.7l-.9 .4M115.8 86.4l-.9 .1"/>
<path d="M116.3 86.4l1 .1M117.8 86.7l.9 .4M119.1 87.4l.7 .7M120.2 88.4l.6 .8M121.1 89.7l.4 .8M121.8 91l.4 .9M122.3 92.4l.3 .9M122.7 93.8l.2 1M123 95.3l.1 1M123.1 99.8l-.1 1M123.1 96.8l.1 1M123.2 98.3l-.1 1"/>
<path d="M109.2 101.3l.2 .9M109.6 102.7l.3 1M110 104.1l.4 1M110.7 105.5l.4 .9M111.4 106.8l.7 .8M112.4 107.9l.8 .7M113.5 108.9l.9 .4M114.9 109.5a3.9 3.9 0 0 0 2.2 0h.1M118.6 108.9l-.9 .4M119.8 107.9l-.8 .7M120.7 106.8l-.6 .8M121.5 105.5l-.5 .9"/>
<path d="M122.1 104.1l-.3 1M122.6 102.7l-.3 1M122.9 101.3l-.2 .9"/>
</g>
<path d="M182.2 132.5h.3v.3h-.3z" fill-rule="evenodd" fill="#83954a"/>
<path d="M182.3 132.6l.4-.4 .8 .8 .4-.4" fill="none" stroke="#83954a" stroke-width=".3"/>
<path d="M183.8 132.5h.3v.3h-.3z" fill-rule="evenodd" fill="#83954a"/>
<path d="M183.9 132.6l.4-.4 .8 .8 .4-.4" fill="none" stroke="#83954a" stroke-width=".3"/>
<path d="M185.4 132.5h.3v.3h-.3z" fill-rule="evenodd" fill="#83954a"/>
<path d="M185.5 132.6l.4-.4 .8 .8 .4-.4" fill="none" stroke="#83954a" stroke-width=".3"/>
<path d="M186.9 132.5h.3v.3h-.3z" fill-rule="evenodd" fill="#83954a"/>
<path d="M168 139.6l.4-.5 .8 .9 .4-.4h.6M187.1 132.6l.4-.4 .8 .8 .4-.4h.5" fill="none" stroke="#83954a" stroke-width=".3"/>
<g fill="none" stroke="#000" stroke-width=".25">
<path d="M261.5 50.5l.6 .6-.6 .5M261.6 71.5l.6 .4-.6 .5M261.8 76.2l.6 .5-.6 .5M15.1 87.9v1M15.1 89.4v1M15.1 90.9v1M15.1 92.4v1M15.1 93.9v1M15.1 95.4v1M15.1 96.9v1M15.1 98.4v1M15.1 99.9v1"/>
<path d="M15.8 86.5h-.7v.9M16.3 86.5h1M17.8 86.5h1M19.3 86.5h1M20.8 86.5h1M22.3 86.5h1M23.8 86.5h1M25.3 86.5h1M26.8 86.5h1M28.3 86.5h1M29.8 86.5h1M31.3 86.5h1"/>
<path d="M32.8 86.5h1M34.3 86.5h1M35.8 86.5h1M37.3 86.5h1M38.8 86.5h1M40.3 86.5h1M41.8 86.5h1M43.3 86.5h1M44.8 86.5h1M46.3 86.5h1M47.8 86.5h1M49.3 86.5h1"/>
<path d="M50.8 86.5h1M52.3 86.5h1M53.8 86.5h1M55.3 86.5h1M56.8 86.5h1M58.3 86.5h1M59.8 86.5h1M61.3 86.5h1M62.8 86.5h1M64.3 86.5h1M65.8 86.5h1M67.3 86.5h1"/>
<path d="M68.8 86.5h1M70.3 86.5h1M71.8 86.5h1M73.3 86.5h1M74.8 86.5h.8v.9M75.6 87.9v1M75.6 89.4v1M75.6 90.9v1M75.6 92.4v1M75.6 93.9v1M75.6 95.4v1M75.6 96.9v1"/>
<path d="M75.6 98.4v1M75.6 99.9v1M99.6 88.8h5.5v7.7h-5.5zM101.5 95l.5 .5M101.5 92.9l.5 .5M101.5 90.5l.5 .5M101.5 95h15.8M101.5 92.9h5.1M101.5 90.5h20.3M102 94.5l-.5 .5M102 92.4l-.5 .5M102 90l-.5 .5"/>
<path d="M141.5 99.7v4.5M161.7 86.5h13.1M161.7 88.6h13.1M161.7 91h13.1M171.2 82.7h5.5v10h-5.5zM174.3 83.9l.5 .5M174.3 86l.5 .5M174.3 88.1l.5 .5M174.3 90.6l.5 .4M174.8 84.4l-.5 .5M174.8 86.5l-.5 .5M174.8 88.6l-.5 .6"/>
<path d="M174.8 91l-.5 .5M174.8 84.4h-13.1v15.3M15.1 101.4v1M15.1 102.9v1M15.1 104.4v1M15.1 105.9v1M15.1 107.4v1M15.1 108.9v1M15.1 110.4v1M15.1 111.9v1M15.1 113.4v1M15.1 114.9v1"/>
<path d="M15.1 116.4v1M15.1 117.9v1M15.1 119.4v1M52.7 103.2v3.7h12.3v.5a2.69 2.69 0 0 1 .1 3.8h5.1M55 105.8a2.95 2.95 0 0 1 1.6 2.7 2.95 2.95 0 0 1-1.7 2.6v2.2h15.3M66.6 107.4h5.5v9.9h-5.5zM69.7 108.5l.5 .5M69.7 110.7l.5 .5M69.7 112.8l.5 .5M69.7 115.2l.5 .5M70.2 109l-.5 .5M70.2 111.2l-.5 .5"/>
<path d="M70.2 113.3l-.5 .5M70.2 115.7l-.5 .5M70.2 109h-17.5v2.8M70.2 115.7h-17.4v5M75.6 101.4v1M75.6 102.9v1M75.6 104.4v1M75.6 105.9v1M75.6 107.4v1M75.6 108.9v1M75.6 110.4v1M75.6 111.9v1"/>
<path d="M75.6 113.4v1M75.6 114.9v1M75.6 116.4v1M75.6 117.9v1M75.6 119.4v1M92 103.8h5.6v10.6h-5.6zM93.7 107.6l.6 .5M93.7 109.8l.6 .5M93.7 112.1l.6 .5M93.7 107.6h17.9M93.7 109.8h12.2M93.7 112.1h9.6"/>
<path d="M93.8 105.5h11a13.7 13.7 0 0 0 .3 9v3.8M94.3 105l-.6 .5 .6 .5M94.3 107.1l-.6 .5M94.3 109.3l-.6 .5M94.3 111.6l-.6 .5M141.5 104.8v4.5M15.1 120.9v1M15.1 122.4v1M15.1 123.9v1M15.1 125.4v1M15.1 126.9v1M15.1 128.4v1"/>
<path d="M15.1 129.9v1M15.1 131.4v1M15.1 132.9v1M15.1 134.4v1M15.1 135.9v1M15.1 137.4v1M15.1 138.9v1M65.1 136.1h5.1M65.1 138.3h5.1M66.6 134.5h5.5v10h-5.5zM69.7 135.7l.5 .4M69.7 137.8l.5 .5"/>
<path d="M69.7 139.9l.5 .5M70.2 136.1l-.5 .6M70.2 138.3l-.5 .5M75.6 120.9v1M75.6 122.4v1M75.6 123.9v1M75.6 125.4v1M75.6 126.9v1M75.6 128.4v1M75.6 129.9v1M75.6 131.4v1M75.6 132.9v1"/>
<path d="M75.6 134.4v1M75.6 135.9v1M75.6 137.4v1M75.6 138.9v1M96.1 133.5h5.5v10h-5.5zM98.3 134.7l-.5 .5 .5 .5M98.3 136.8l-.5 .5 .5 .5M98.3 138.9l-.5 .5 .5 .6M15.1 140.4v1M15.1 141.9v1M15.1 143.4v1M15.1 144.9v1"/>
<path d="M15.1 146.4v1M15.1 147.9v1M15.1 149.4v1M15.1 150.9v1M15.1 152.4v1M15.1 153.9v1M15.1 155.4v1M15.1 156.9v1M15.1 158.4v1M15.1 159.9v1M65.1 140.4h5.1M65.1 142.8h5.1"/>
<path d="M69.7 142.3l.5 .5M70.2 140.4l-.5 .5M70.2 142.8l-.5 .5M75.6 140.4v1M75.6 141.9v1M75.6 143.4v1M75.6 144.9v1M75.6 146.4v1M75.6 147.9v1M75.6 149.4v1M75.6 150.9v1M75.6 152.4v1"/>
<path d="M75.6 153.9v1M75.6 155.4v1M75.6 156.9v1M75.6 158.4v1M75.6 159.9v1M86.3 147.3h23.6v8.6M98.3 141.3l-.5 .5 .5 .5M123.3 148.5v13.9M15.1 161.4v1M15.1 162.9v1M15.1 164.4v1M15.1 165.9v1"/>
<path d="M15.1 167.4v1M15.1 168.9v1M15.1 170.4v1M15.1 171.9v1M15.1 173.4v.9h.7M16.3 174.3h1M17.8 174.3h1M19.3 174.3h1M20.8 174.3h1M22.3 174.3h1M23.8 174.3h1M25 164.8v5.8h32.7"/>
<path d="M25.3 174.3h1M26.8 174.3h1M28.3 174.3h1M29.8 174.3h1M31.3 174.3h1M32.8 174.3h1M32.8 164.8v3.5h24.9M34.3 174.3h1M35.8 174.3h1M37.3 174.3h1M38.8 174.3h1M40.3 174.3h1"/>
<path d="M40.7 164.8v1.3h17M41.8 174.3h1M43.3 174.3h1M44.8 174.3h1M46.3 174.3h1M47.8 174.3h1M49.3 174.3h1M50.8 174.3h1M52.3 174.3h1M53.8 174.3h1M54 164.6h5.6v7.7h-5.6zM55.3 174.3h1"/>
<path d="M56.8 174.3h1M57.1 165.7l.6 .4M57.1 167.8l.6 .5M57.1 170.1l.6 .5M57.7 166.1l-.6 .5M57.7 168.3l-.6 .5M57.7 170.6l-.6 .6M58.3 174.3h1M59.8 174.3h1M61.3 174.3h1M62.8 174.3h1M64.3 174.3h1"/>
<path d="M65.8 174.3h1M67.3 174.3h1M68.8 174.3h1M70.3 174.3h1M71.8 174.3h1M73.3 174.3h1M75.6 173.4v.9h-.8M75.6 161.4v1M75.6 162.9v1M75.6 164.4v1M75.6 165.9v1M75.6 167.4v1"/>
<path d="M75.6 168.9v1M75.6 170.4v1M75.6 171.9v1"/>
<circle cx="141.5" cy="99.7" r=".37"/>
<circle cx="161.7" cy="99.7" r=".38"/>
<circle cx="141.5" cy="109.4" r=".36"/>
<circle cx="180.2" cy="132.6" r=".37"/>
<circle cx="189.3" cy="132.6" r=".38"/>
</g>
<g fill="none" stroke="#0f0" stroke-width=".25">
<path d="M146.1 99.6l-.3 .9M146.7 98.3l-.4 .8M147.6 97l-.6 .8M148.8 96.1l-.8 .6M149.2 95.9l.5-.1h.7l.4 .1M151.3 96.1l.8 .6M152.5 97l.6 .8M153.3 98.3l.5 .8M154 99.6l.3 .9M145.4 104v1M145.5 102.5l-.1 1M145.5 105.5l.1 1"/>
<path d="M145.7 101l-.2 1M145.7 107l.3 .9M146.1 108.5l.4 .8M146.8 109.8l.5 .8M147.6 111l.8 .7M148.8 111.9l1 .3M151.3 111.9l-1 .3M152.4 111l-.7 .7M153.3 109.8l-.6 .8M153.9 108.5l-.4 .8M154.3 107l-.2 .9M154.4 101l.2 1"/>
<path d="M154.6 105.5l-.1 1M154.6 102.5l.1 1M154.7 104l-.1 1M177.2 135.6v.2v.7M177.5 136.9l.9 .6M178.4 134.6l-.4 .1-.5 .5M178.8 137.8l.9 .3M179.7 134l-.9 .3M180.2 138.3l1 .2M181.2 133.6l-1 .3M181.7 138.6l1 .1M182.7 133.4l-1 .1"/>
<path d="M183.2 138.7l.9 .1M184.1 133.3h-.9M184.7 133.3h1M184.7 138.8h1M186.1 133.4l1.1 .1M187.2 138.6l-1.1 .1M187.7 133.6l.9 .2M188.6 138.3l-.9 .3M189.1 133.9l1 .3M190.1 137.9l-1 .3M190.5 134.4l.8 .5M191.3 137.2l-.8 .5"/>
<path d="M191.7 135.3a1.13 1.13 0 0 1 .2 1.2l-.2 .3"/>
</g>
<g fill="none" stroke="#f00" stroke-width=".38">
<path d="M140.2 104.2h2.6M140.2 104.8h2.6M21.5 154.8h22.6v10h-22.6zM44.1 157.1h3.4v6.3h-3.4zM195.5 146.2h11.4v17.1h-11.4v-5.7a3.9 3.9 0 0 0 0-5.7zM197 146.2v1.9h2.8v.7M199.6 149.3h1.6M199.7 148.8h.2M200.3 148.8h.1M200.4 148.8v-.7h1.7v.7M200.4 149.3v.4h1.7v-.4M200.5 148.8h.2"/>
<path d="M200.6 148.4v.4M201.2 146.2v1.9M201.3 149.3h1.6M201.7 148.8h.2M201.8 148.1v.7M202 148.8h.1M202.6 148.8h.1M205.4 146.2v1.9h-2.8v.7M195.5 163.3l1.4-2.2h2.6l1.7 2.2M197.9 160.4l.6 .7-.6 .5zM198.5 160.4v1.2"/>
</g>
<path d="M167.9 139.4h.2v.3h-.2z" fill-rule="evenodd" fill="#83954a"/>
<path d="M165.7 139.6h.7l.4-.5 .8 .9 .4-.4" fill="none" stroke="#83954a" stroke-width=".3"/>
<g fill="none" stroke="#000" stroke-width=".25">
<path d="M117.3 90.5h4.5v14.9M117.3 95v1.3M121.8 99.7h15.6M163.1 139.6h2.6M189.2 137.1h8.1M200 125.1v14.2h12.2M208.5 135.6h5.6v7.7h-5.6zM211.6 136.7l.6 .4M211.6 138.8l.6 .5M212.2 137.1h-9.6a4.2 4.2 0 0 0-5.5 .2M212.2 137.1l-.6 .5M212.2 139.3l-.6 .4"/>
<path d="M225.5 122.9v5.5h.2M228 122.9v10h22.5M236.5 128.4h-5.5a4.2 4.2 0 0 0-5.5 .1M239.4 122.9v7.6h11.1M246.9 126.9h5.5v7.7h-5.5zM250 127.9l.5 .5M250 130l.5 .5M250 132.4l.5 .5M250.5 128.4h-8.7a4.2 4.2 0 0 0-5.5 .1M250.5 128.4l-.5 .5M250.5 130.5l-.5 .5M250.5 132.9l-.5 .5"/>
<path d="M127.3 143.6h4.2M128.1 144.3h2.6M128.9 144.9h1M129.4 141.8v1.8M182.5 143.9h22.9v2.3M197 143.9v2.3M201.2 141.6h11M201.2 141.7a3.5 3.5 0 0 0 0 4.5M211.6 141.1l.6 .5M212.2 141.6l-.6 .6M101.6 167.9h4.2M102.4 168.7h2.6"/>
<path d="M103.2 169.2h1.1M103.7 166.2v1.7M195.5 163.3v2.3h-10.8M199.1 165.1h4.2M199.9 165.8h2.6M200.7 166.4h1.1M201.2 163.3v1.8"/>
</g>
<path d="M10 10h259.4v195.9h-259.4z" fill="none" stroke="#000" stroke-width=".13"/>
<path d="M0 215.9h.1" fill="none" stroke="#f0f" stroke-width=".13"/>
<path d="M0 215.9h.1" fill="none" stroke="#f0f" stroke-width=".13"/>
<path d="M.1 215.9h.1M0 215.9h.1" fill="none" stroke="#f0f" stroke-width=".13"/>
<path d="M0 215.9h.1" fill="none" stroke="#f0f" stroke-width=".13"/>
<path d="M.1 215.9h.1" fill="none" stroke="#f0f" stroke-width=".13"/>
<path d="M.1 215.9h.1" fill="none" stroke="#f0f" stroke-width=".13"/>
<path d="M.1 215.9h.1" fill="none" stroke="#f0f" stroke-width=".13"/>
<path d="M.1 215.9h.1" fill="none" stroke="#f0f" stroke-width=".13"/>
<path d="M.1 215.9h.1" fill="none" stroke="#f0f" stroke-width=".13"/>
<path d="M.1 215.9h.1" fill="none" stroke="#f0f" stroke-width=".13"/>
<path d="M.2 215.9h.1" fill="none" stroke="#f0f" stroke-width=".13"/>
<path d="M.1 215.9h.1" fill="none" stroke="#f0f" stroke-width=".13"/>
<path d="M.2 215.9h.1" fill="none" stroke="#f0f" stroke-width=".13"/>
<path d="M.2 215.9h.1" fill="none" stroke="#f0f" stroke-width=".13"/>
<path d="M.2 215.9h.1" fill="none" stroke="#f0f" stroke-width=".13"/>
<path d="M.2 215.9h.1" fill="none" stroke="#f0f" stroke-width=".13"/>
<path d="M.2 215.9h.1" fill="none" stroke="#f0f" stroke-width=".13"/>
<path d="M.3 215.9h.1M.2 215.9h.1" fill="none" stroke="#f0f" stroke-width=".13"/>
<path d="M.2 215.9h.1" fill="none" stroke="#f0f" stroke-width=".13"/>
<path d="M.2 215.9h.1" fill="none" stroke="#f0f" stroke-width=".13"/>
<path d="M.3 215.9h.1" fill="none" stroke="#f0f" stroke-width=".13"/>
<path d="M.3 215.9h.1" fill="none" stroke="#f0f" stroke-width=".13"/>
<path d="M.3 215.9h.1" fill="none" stroke="#f0f" stroke-width=".13"/>
<path d="M.3 215.9h.1" fill="none" stroke="#f0f" stroke-width=".13"/>
<path d="M.3 215.9h.1" fill="none" stroke="#f0f" stroke-width=".13"/>
<path d="M.3 215.9h.1" fill="none" stroke="#f0f" stroke-width=".13"/>
<path d="M.3 215.9h.1" fill="none" stroke="#f0f" stroke-width=".13"/>
<path d="M.4 215.9h.1" fill="none" stroke="#f0f" stroke-width=".13"/>
<path d="M.3 215.9h.1" fill="none" stroke="#f0f" stroke-width=".13"/>
<path d="M.4 215.9h.1" fill="none" stroke="#f0f" stroke-width=".13"/>
<path d="M.4 215.9h.1" fill="none" stroke="#f0f" stroke-width=".13"/>
<path d="M.4 215.9h.1" fill="none" stroke="#f0f" stroke-width=".13"/>
<path d="M.4 215.9h.1" fill="none" stroke="#f0f" stroke-width=".13"/>
<path d="M.4 215.9h.1" fill="none" stroke="#f0f" stroke-width=".13"/>
<path d="M.4 215.9h.1" fill="none" stroke="#f0f" stroke-width=".13"/>
<path d="M.4 215.9h.1" fill="none" stroke="#f0f" stroke-width=".13"/>
<path d="M.5 215.9h.1" fill="none" stroke="#f0f" stroke-width=".13"/>
<path d="M.4 215.9h.1" fill="none" stroke="#f0f" stroke-width=".13"/>
<path d="M.5 215.9h.1" fill="none" stroke="#f0f" stroke-width=".13"/>
<path d="M.5 215.9h.1" fill="none" stroke="#f0f" stroke-width=".13"/>
<path d="M.5 215.9h.1" fill="none" stroke="#f0f" stroke-width=".13"/>
<path d="M.5 215.9h.1" fill="none" stroke="#f0f" stroke-width=".13"/>
<path d="M.5 215.9h.1" fill="none" stroke="#f0f" stroke-width=".13"/>
<path d="M.6 215.9h.1" fill="none" stroke="#f0f" stroke-width=".13"/>
<path d="M.6 215.9h.1" fill="none" stroke="#f0f" stroke-width=".13"/>
<path d="M.6 215.9h.1" fill="none" stroke="#f0f" stroke-width=".13"/>
<path d="M.6 215.9h.1" fill="none" stroke="#f0f" stroke-width=".13"/>
<path d="M.6 215.9h.1" fill="none" stroke="#f0f" stroke-width=".13"/>
<path d="M.6 215.9h.1" fill="none" stroke="#f0f" stroke-width=".13"/>
<path d="M10 10h259.4v195.9h-259.4zM238.4 179v26.9M269.4 178.9h-74v27M195.4 194.8h74M216.9 194.8v11.1" fill="none" stroke="#000" stroke-width=".72"/>
<g fill="none" stroke="#000" stroke-width=".25">
<path d="M42.5 6.1v3.9M74.8 6.1v3.9M107.3 6.1v3.9M139.7 6.1v3.9M172.1 6.1v3.9M204.5 6.1v3.9M236.9 6.1v3.9M6.1 42.7h3.9M269.4 42.7h3.9M6.1 75.3h3.9M269.4 75.3h3.9M6.1 107.9h3.9"/>
<path d="M269.4 107.9h3.9M6.1 140.6h3.9M269.4 140.6h3.9M6.1 173.2h3.9M269.4 173.2h3.9M42.5 205.9v3.9M74.8 205.9v3.9M107.3 205.9v3.9M139.7 205.9v3.9M172.1 205.9v3.9M204.5 205.9v3.9M236.9 205.9v3.9"/>
</g>
<g font-size="7.9">
<text x="219.8" y="38.1">LED Bank</text>
<text x="11.9" y="82.3">User Interface</text>
<text x="210" y="94.7">Boost Converter</text>
</g>
<g font-size="4.7" fill="#f00">
<text x="29.4" y="118.2">KY-040</text>
<text x="25.7" y="161.6">3.5mm</text>
</g>
<g font-size="3.9">
<text x="241.5" y="185.8">Edgerton - High</text>
<text x="196.4" y="187.8">Complete Circuit Diagram</text>
<text x="244.5" y="190.1">Speed Flash</text>
<text x="199.6" y="201.6">2019-09</text>
<text x="225.1" y="201.6">1.2</text>
<text x="242.1" y="199.1">Tyler Gerritsen</text>
<text x="243.1" y="203.5">www.td0g.ca</text>
</g>
<g font-size="3.3">
<text x="258.3" y="38.3">x4</text>
<text x="259.6" y="50.2">Gate</text>
<text x="259.6" y="71.1">GND</text>
<text x="259.6" y="75.9">V+</text>
<text x="156.8" y="167.5" transform="rotate(103 156.8 167.5)">LED Gate</text>
<text x="169" y="168" transform="rotate(103 169 168)">LED GND</text>
<text x="80.4" y="183.6" transform="rotate(-56 80.4 183.6)">+9-12V</text>
</g>
<g font-size="3.3" fill="#0f0">
<text x="123.4" y="89.4">Input Protection</text>
<text x="176.1" y="108.6">Optional Sound</text>
<text x="191.1" y="132.1">High-Pass</text>
</g>
<g font-size="3.2">
<text x="136.8" y="36.2">D1 1N4001</text>
<text x="136.8" y="43.8">E1 86ohm @ 1mHz</text>
</g>
<g font-size="3.1">
<text x="54" y="36.6">R1, R6 33k</text>
<text x="54" y="40.4">R2, R4 68k</text>
<text x="93" y="36.7">C1 10uF 400V Poly Film</text>
<text x="93" y="40.4">C2, C4 10uF 25V Ceramic</text>
<text x="54" y="44.2">R3 ~2.5k (see note)</text>
<text x="54" y="47.9">R7 10k</text>
<text x="93" y="44.2">C3 200uF 25V Electrolytic</text>
<text x="54" y="51.7">R8 200</text>
<text x="93" y="48">C5, C6 100nF 10V Ceramic</text>
<text x="54" y="55.5">R9 2 (Metal FIlm)</text>
<text x="54" y="59.2">R10, R12 100</text>
<text x="92.9" y="55.5">U1 IPP60R190P6 FET</text>
<text x="54" y="63">R11, R5 1.5k</text>
<text x="54.1" y="70.5">(ALL 1/4 W)</text>
</g>
<text font-size="3.1" fill="#f00" x="116.2" y="122.6">ATMega328</text>
<g font-size="2.8">
<text x="25.4" y="7.2">1</text>
<text x="57.9" y="7.2">2</text>
<text x="90.3" y="7.2">3</text>
<text x="122.7" y="7.2">4</text>
<text x="155.1" y="7.2">5</text>
<text x="187.5" y="7.2">6</text>
<text x="220" y="7.2">7</text>
<text x="252.3" y="7.2">8</text>
<text x="5.2" y="27.4">A</text>
<text x="272.3" y="27.4">A</text>
<text x="5.2" y="60">B</text>
<text x="272.3" y="60">B</text>
<text x="5.1" y="92.7">C</text>
<text x="272.2" y="92.7">C</text>
<text x="5.1" y="125.3">D</text>
<text x="272.2" y="125.3">D</text>
<text x="5.2" y="157.9">E</text>
<text x="272.3" y="157.9">E</text>
<text x="196.3" y="182.2">TITLE</text>
<text x="239.6" y="182.2">FILE</text>
<text x="5.2" y="190.5">F</text>
<text x="272.4" y="190.5">F</text>
<text x="196.3" y="197.8">DATE</text>
<text x="217.8" y="197.8">REV</text>
<text x="25.4" y="210.8">1</text>
<text x="57.9" y="210.8">2</text>
<text x="90.3" y="210.8">3</text>
<text x="122.7" y="210.8">4</text>
<text x="155.1" y="210.8">5</text>
<text x="187.5" y="210.8">6</text>
<text x="220" y="210.8">7</text>
<text x="252.3" y="210.8">8</text>
</g>
<text font-size="2.5" fill="#f00" x="160" y="158">TC4452</text>
<g font-size="2.4">
<text x="155.9" y="63.6">Tie all unused MC pins to ground</text>
<text x="156" y="69.3">High-Pass Filter components (C5, R16)</text>
<text x="156.1" y="72.3">require tighter tolerances</text>
</g>
<g font-size="2">
<text x="215.5" y="44.3">R9</text>
<text x="215.4" y="52.4">R9</text>
<text x="244.7" y="49.4">E1</text>
<text x="247.1" y="56.8">U1</text>
<text x="215.3" y="61.6">R9</text>
<text x="227.1" y="70">C1</text>
<text x="239.2" y="69.1">R8</text>
<text x="172.1" y="81.5">J7</text>
<text x="100.5" y="87.7">J3</text>
<text x="113.5" y="93">R11</text>
<text x="118.4" y="97.4">D1</text>
<text x="67.5" y="106.2">J5</text>
<text x="93" y="102.7">J2</text>
<text x="114.4" y="103.3">R12</text>
<text x="142.4" y="103.4">C6</text>
<text x="148.2" y="104">R3</text>
<text x="151.7" y="107.2">R2</text>
<text x="164.9" y="103.3">R1</text>
<text x="183.6" y="114.2">R17</text>
<text x="188.9" y="114.7">Piezo</text>
<text x="247.8" y="125.7">J6</text>
<text x="183" y="131.4">R4</text>
<text x="67.5" y="133.3">J4</text>
<text x="97" y="132.3">J1</text>
<text x="165.2" y="137.5">R10</text>
<text x="174.6" y="135.4">C5</text>
<text x="184.6" y="135.9">R5</text>
<text x="209.5" y="134.3">J6</text>
<text x="124.8" y="145.2">C2</text>
<text x="99.6" y="154.4">R6</text>
<text x="117.6" y="154.3">R7</text>
<text x="136.9" y="152.5">C3</text>
<text x="143" y="152.5">C4</text>
<text x="54.9" y="163.4">J6</text>
</g>
<g font-size="1.6" fill="#f00">
<text x="27.7" y="98.6">A</text>
<text x="26.5" y="106.8">COM</text>
<text x="43.7" y="102.4">SW</text>
<text x="44" y="110.8">SW</text>
<text x="27.1" y="115">B</text>
<text x="101.3" y="162.3">LM7805</text>
</g>
<g font-size="1.6" fill="#0f0">
<text x="155.2" y="105.5">Voltage Divider</text>
<text x="155.2" y="107.3">Vmax = 340,000 / R3</text>
<text x="155.2" y="109.2">(eg. 2.5k ohm = 136V)</text>
</g>
<text font-size="1.3" fill="#f00" x="199" y="155.7">VO14642AT</text>
<g font-size=".9">
<text x="172" y="83.8">LED V+</text>
<text x="172" y="86">LED V+</text>
<text x="172" y="88.1">LED V+</text>
<text x="172" y="90.5">LED V+</text>
<text x="95" y="105.3">GND</text>
<text x="95" y="107.4">BTN</text>
<text x="95" y="109.6">A</text>
<text x="95" y="112">B</text>
<text x="247.6" y="130">125V</text>
<text x="247.6" y="127.8">GND</text>
<text x="99.1" y="135">CLK</text>
<text x="99.1" y="137.1">DIO</text>
<text x="209.3" y="136.6">GND</text>
<text x="247.6" y="132.3">8-12V</text>
<text x="99.1" y="139.3">VCC</text>
<text x="99.1" y="141.6">GND</text>
<text x="209.3" y="141.1">8-12V</text>
<text x="209.3" y="138.7">125V</text>
</g>
<g font-size=".9" fill="#f00">
<text x="224.7" y="118.9">IN+</text>
<text x="227.2" y="118.9">IN-</text>
<text x="238.6" y="118.8">OUT+OUT-</text>
<text x="61.6" y="136">CLK</text>
<text x="61.6" y="138.1">DIO</text>
<text x="61.6" y="140.3">VCC</text>
<text x="61.6" y="142.6">GND</text>
<text x="197.7" y="147.6" transform="rotate(-20 197.7 147.6)">S</text>
<text x="201.8" y="147.6" transform="rotate(-20 201.8 147.6)">DC</text>
<text x="204.6" y="147.7" transform="rotate(-20 204.6 147.7)">S'</text>
<text x="157.5" y="150.5" transform="rotate(-20 157.5 150.5)">Vdd</text>
<text x="163.2" y="150.5" transform="rotate(-20 163.2 150.5)">Output</text>
<text x="168.9" y="150.5" transform="rotate(-20 168.9 150.5)">Output</text>
<text x="171.4" y="150.5" transform="rotate(-20 171.4 150.5)">Gnd</text>
<text x="24.2" y="164.2">Tip</text>
<text x="39.8" y="164.2">Base</text>
<text x="97.3" y="162.4">IN</text>
<text x="102.7" y="165.3">GND</text>
<text x="107.9" y="162.5">OUT</text>
<text x="157.4" y="164.6" transform="rotate(-20 157.4 164.6)">Vdd</text>
<text x="163.1" y="164.6" transform="rotate(-20 163.1 164.6)">Input</text>
<text x="168.8" y="164.6" transform="rotate(-20 168.8 164.6)">NC</text>
<text x="171.2" y="164.6" transform="rotate(-20 171.2 164.6)">Gnd</text>
<text x="196.6" y="162.7" transform="rotate(-20 196.6 162.7)">A</text>
<text x="201" y="162.4" transform="rotate(-20 201 162.4)">C</text>
<text x="205.5" y="162.6" transform="rotate(-20 205.5 162.6)">NC</text>
</g>
<g font-size=".6" fill="#f00">
<text x="106.3" y="114.5">28 A5</text>
<text x="109.5" y="114.6">27 A4</text>
<text x="115.2" y="114.6">26 A3</text>
<text x="120.9" y="114.6">25 A2</text>
<text x="126.7" y="114.6">24 A1</text>
<text x="132.4" y="114.6">23 A0</text>
<text x="137.7" y="114.6">22 Gnd</text>
<text x="142.9" y="114.6">21 AREF</text>
<text x="149" y="114.6">20 VCC</text>
<text x="155.3" y="114.6">19 13</text>
<text x="161" y="114.6">18 12</text>
<text x="166.8" y="114.6">17 11</text>
<text x="172.5" y="114.6">16 10</text>
<text x="178.5" y="114.6">15 9</text>
<text x="106.4" y="130.1">1 Rst</text>
<text x="112.1" y="130.1">2 0</text>
<text x="117.9" y="130.1">3 1</text>
<text x="123.6" y="130.1">4 2</text>
<text x="129.3" y="130.1">5 3</text>
<text x="135" y="130.1">6 4</text>
<text x="140.7" y="130.1">7 VCC</text>
<text x="146.4" y="130.1">8 Gnd</text>
<text x="152.1" y="130.1">9 OSC1</text>
<text x="157.8" y="130.1">10 OSC2</text>
<text x="163.5" y="130.1">11 5</text>
<text x="169.2" y="130.1">12 6</text>
<text x="175" y="130.1">13 7</text>
<text x="178.6" y="130.2">14 8</text>
</g>
</svg>
